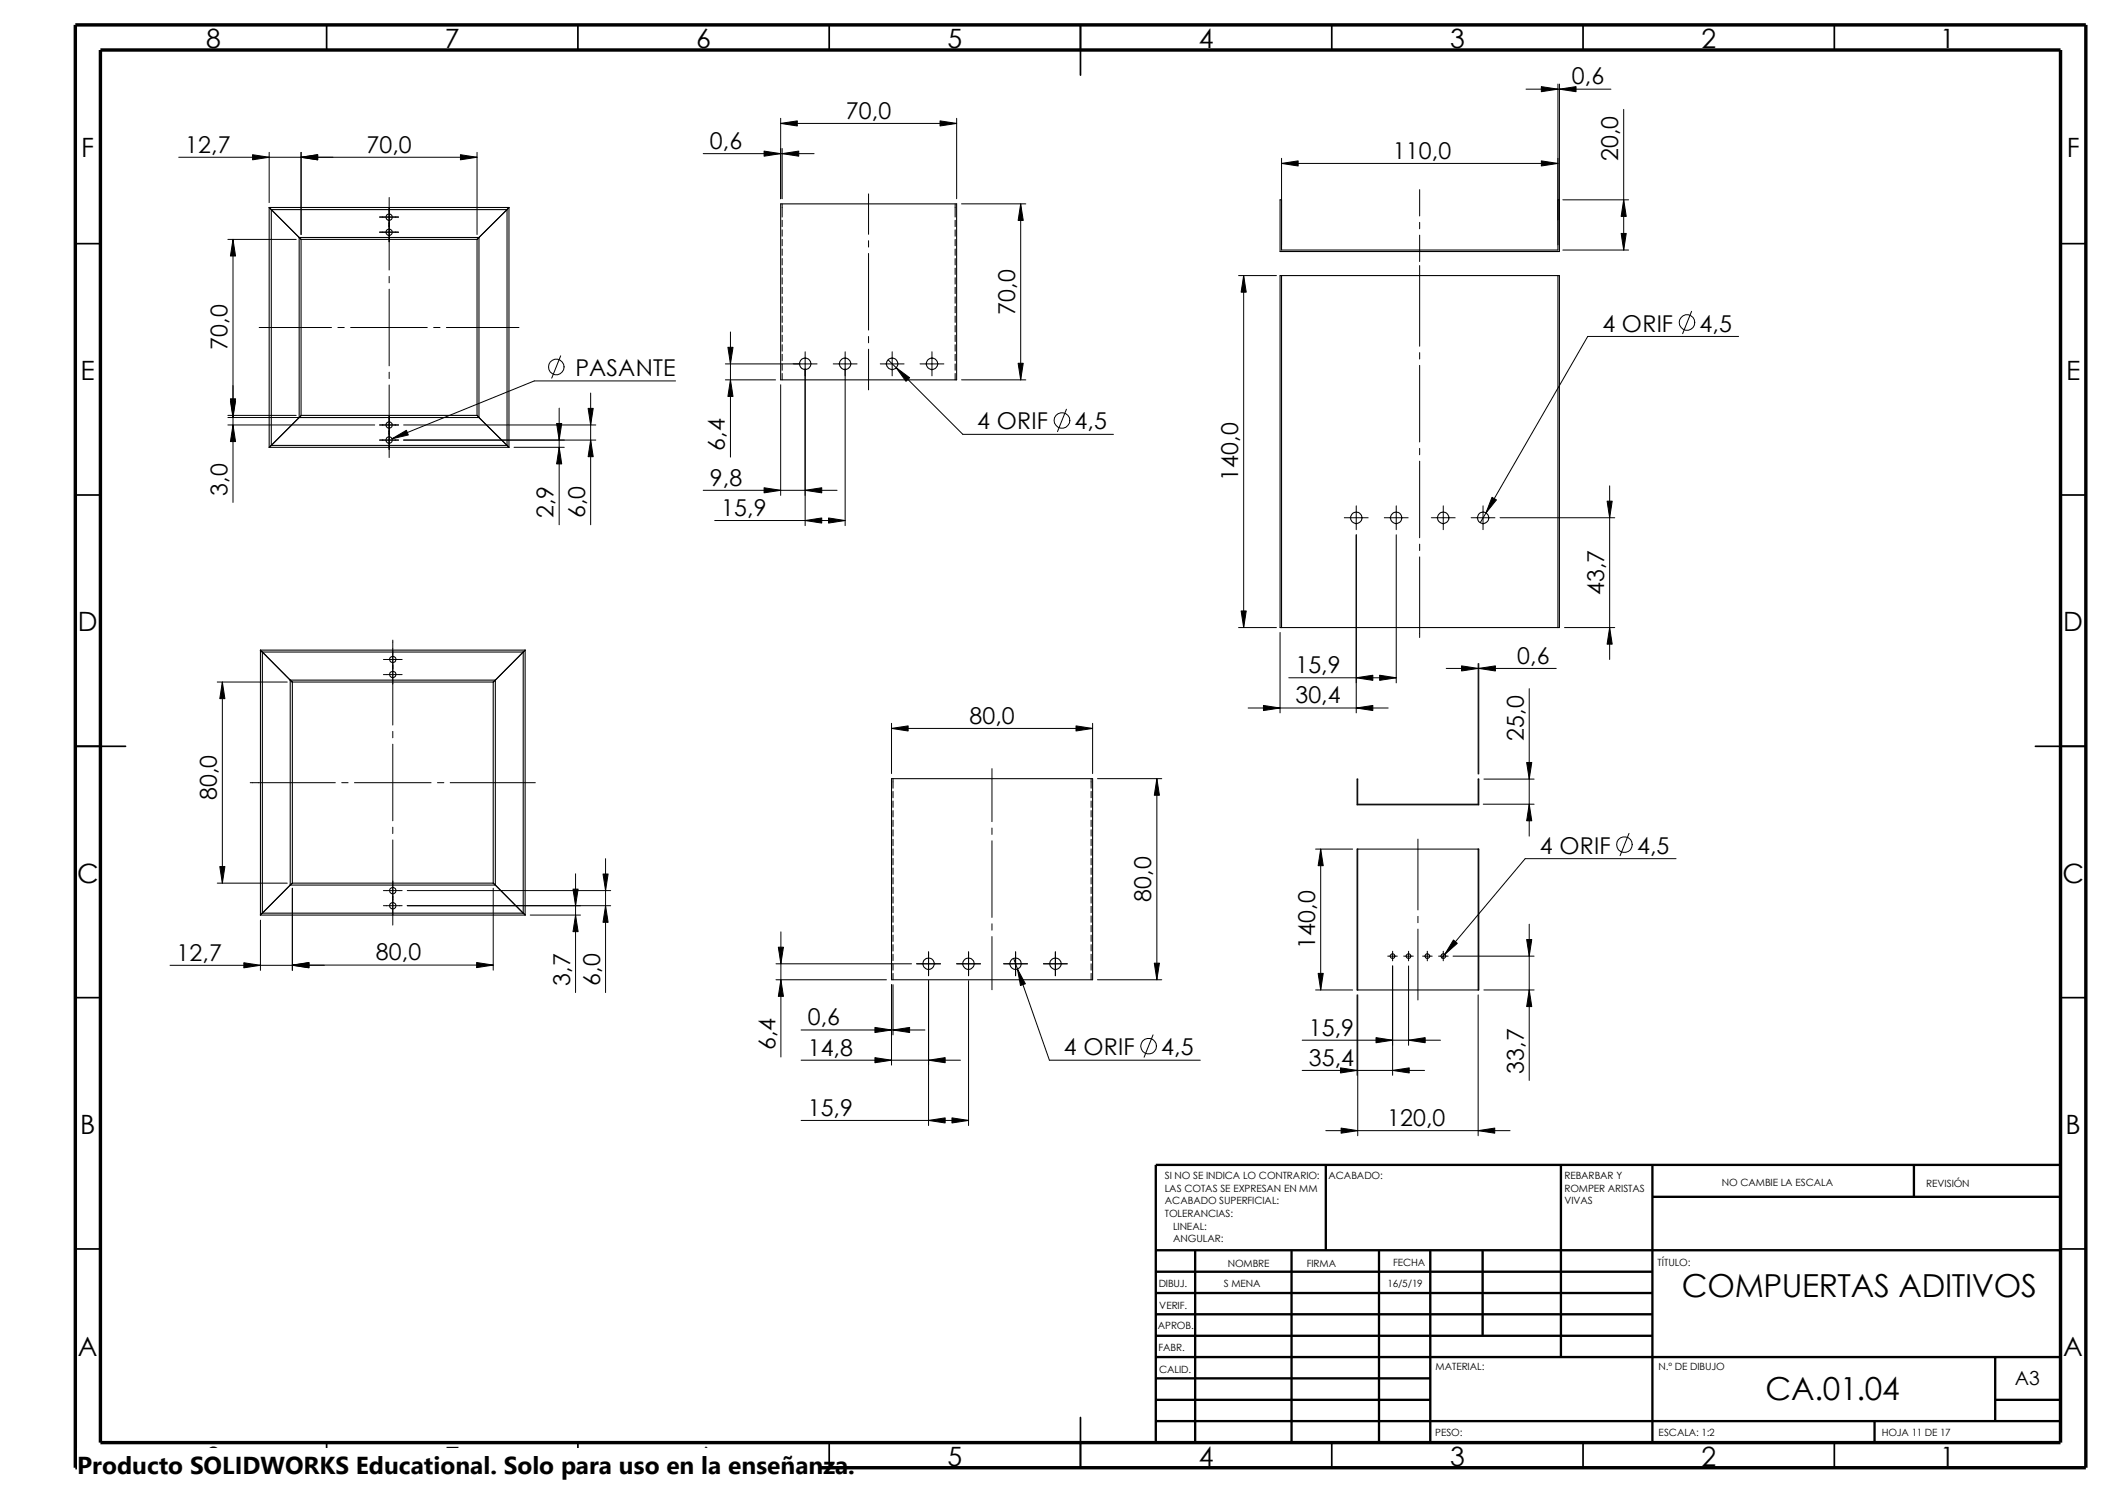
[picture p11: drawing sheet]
<svg xmlns="http://www.w3.org/2000/svg" width="420mm" height="297mm" viewBox="0 0 420 297" stroke-linecap="round" stroke-linejoin="round" font-family="sans-serif">
<g fill="none" stroke="#000" stroke-width=".34">
<path d="M65 5v4.9M115 5v4.9M165 5v4.9M215 5v9.9M265 5v4.9M315 5v4.9M365 5v4.9M15 48.5h5M410 48.5h5M15 98.5h5M410 98.5h5M15 148.5h10"/>
<path d="M405 148.5h10M15 198.5h5M410 198.5h5M15 248.5h5M410 248.5h5M65 287v5M115 287v5M165 287v5M215 282v10M265 287v5M315 287v5M365 287v5"/>
</g>
<g fill="none" stroke="#000" stroke-width=".47">
<path d="M263.8 231.7v17M310.6 231.7v38.3M328.8 238.1h81.2M328.8 231.7v55.3M380.8 231.7v6.4M410 231.7h-180v55.3M230 257.2h98.8M230 253h98.8M230 248.7h180M237.8 248.7v38.3M257 248.7v38.3M274.4 248.7v38.3"/>
<path d="M284.6 248.7v38.3M295 248.7v17M230 265.7h98.8M230 261.5h98.8M230 274.2h54.6M230 270h180M230 278.5h54.6M397 270v12.7M397 278.5h13M230 282.7h180M373 282.7v4.3"/>
</g>
<path d="M15 5h400v287h-400zM20 9.9h390v277.1h-390z" fill="none" stroke="#000" stroke-width=".68" stroke-linecap="butt"/>
<g fill="none" stroke="#000" stroke-width=".21">
<path d="M254.7 39.8h.3v9.9h55v-9.9h.3v10.2h-55.6zM53.6 41.3l.4 .4M53.6 41.3h47.7M53.6 41.3v47.7M54 41.7h46.9M54 41.7l5.5 5.5M54 41.7v46.9M59.5 47.2l.4 .4M59.5 47.2h35.8M59.5 47.2v35.9M59.9 47.6h35M59.9 47.6v35"/>
<path d="M94.9 47.6v35M95.3 47.2l-.4 .4M95.3 47.2v35.9M100.9 41.7v46.9M100.9 41.7l-5.6 5.5M101.3 41.3l-.4 .4M101.3 41.3v47.7M155.3 40.6h35v35h-35zM254.7 54.8h55.6v70h-55.6zM255 54.8v70M310 54.8v70M53.6 89h47.7"/>
<path d="M54 88.6l-.4 .4M54 88.6h46.9M59.5 83.1h35.8M59.5 83.1l-5.5 5.5M59.9 82.6l-.4 .5M59.9 82.6h35M94.9 82.6l.4 .5M95.3 83.1l5.6 5.5M100.9 88.6l.4 .4M51.8 129.3l.4 .4M51.8 129.3h52.7M51.8 129.3v52.7"/>
<path d="M52.2 129.7h51.9M52.2 129.7l5.5 5.6M52.2 129.7v52M57.7 135.3l.5 .4M57.7 135.3h40.9M57.7 135.3v40.8M58.2 135.7h39.9M58.2 135.7v40M98.1 135.7v40M98.6 135.3l-.5 .4M98.6 135.3v40.8M104.1 129.7v52"/>
<path d="M104.1 129.7l-5.5 5.6M104.5 129.3l-.4 .4M104.5 129.3v52.7M177.4 154.9h40v40h-40zM270 155h.1v5h24v-5h.1v5.1h-24.2zM57.7 176.1h40.9M57.7 176.1l-5.5 5.6M58.2 175.7l-.5 .4M58.2 175.7h39.9M98.1 175.7l.5 .4M98.6 176.1l5.5 5.6M270 168.9h24.2v28h-24.2z"/>
<path d="M270.1 168.9v28M294.1 168.9v28M51.8 182h52.7M52.2 181.7l-.4 .3M52.2 181.7h51.9M104.1 181.7l.4 .3"/>
<circle cx="77.4" cy="43.2" r=".62"/>
<circle cx="77.4" cy="46.2" r=".62"/>
<circle cx="160.2" cy="72.4" r="1.13"/>
<circle cx="168.1" cy="72.4" r="1.12"/>
<circle cx="177.5" cy="72.4" r="1.12"/>
<circle cx="185.4" cy="72.4" r="1.13"/>
<circle cx="77.4" cy="87.5" r=".63"/>
<circle cx="77.4" cy="84.6" r=".62"/>
<circle cx="269.8" cy="103" r="1.13"/>
<circle cx="277.8" cy="103" r="1.12"/>
<circle cx="287.1" cy="103" r="1.12"/>
<circle cx="295.1" cy="103" r="1.13"/>
<circle cx="78.1" cy="134.2" r=".63"/>
<circle cx="78.1" cy="131.2" r=".63"/>
<circle cx="78.1" cy="177.2" r=".63"/>
<circle cx="78.1" cy="180.2" r=".63"/>
<circle cx="184.7" cy="191.7" r="1.13"/>
<circle cx="192.7" cy="191.7" r="1.13"/>
<circle cx="202.1" cy="191.7" r="1.13"/>
<circle cx="210" cy="191.7" r="1.13"/>
<circle cx="277" cy="190.2" r=".45"/>
<circle cx="280.2" cy="190.2" r=".45"/>
<circle cx="284" cy="190.2" r=".46"/>
<circle cx="287.2" cy="190.2" r=".46"/>
</g>
<g fill="none" stroke="#000" stroke-width=".2">
<path d="M303.6 17.7h16.9M310 16.7v32M310.3 16.7v27M35.6 31.3h59.3M53.6 30.3v10M59.9 30.3v16.4M77.4 39.3v14.4M94.9 30.3v16.4M139.9 30.6h22.1M155.3 23.5v16M155.3 24.6h35M155.6 29.5v10"/>
<path d="M172.8 38.6v8M190.3 23.5v16M255 32.5h55M255 31.5v17.2M282.4 37.7v5.3M310.9 39.8h13.1M323 21.8v27.9M45.3 47.6h13.6M46.4 47.6v52.3M75.5 46.2h3.8M75.5 43.2h3.8M77.4 55v1.3"/>
<path d="M77.4 57.5v15.3M155.6 40.6v1.2M155.6 41.9v1.3M155.6 43.8v1.3M155.6 45.7v1.3M155.6 47.6v1.3M155.6 49.5v1.3M155.6 51.4v1.3M155.6 53.3v1.3M155.6 55.2v1.3M155.6 57.1v1.3M155.6 59.1v1.2"/>
<path d="M172.8 47.9v1.2M172.8 50.4v15.3M190 40.6v1.2M190 41.9v1.3M190 43.8v1.3M190 45.7v1.3M190 47.6v1.3M190 49.5v1.3M190 51.4v1.3M190 53.3v1.3M190 55.2v1.3M190 57.1v1.3"/>
<path d="M190 59.1v1.2M191.3 40.6h12.8M203.1 40.6v35M246.4 54.8h7.6M247.4 54.8v70M282.4 44.2v1.3M282.4 46.8v5.2M282.4 52.8v16.1M310.9 49.7h13.1M51.6 65.2h14.4M67.2 65.2h1.3M69.8 65.2h15.2"/>
<path d="M77.4 74v1.3M77.4 76.6v14.4M86.3 65.2h1.2M88.8 65.2h14.5M111.5 70.8l-1.7 4.4M117.5 78.2v26.2M134.4 75.8h-28.1l-28.3 11.5M144.3 72.4h18.3M144.3 75.6h10M145.3 66v24.9M155.3 76.5v22.1M155.6 61v1.2"/>
<path d="M155.6 62.9v1.2M155.6 64.8v1.2M155.6 66.7v1.2M155.6 68.6v1.2M155.6 70.5v1.3M155.6 72.4v1.3M155.6 74.3v1.3M160.2 70v34.6M165.8 72.4h4.7M168.1 70v34.6M172.8 66.9v1.3M172.8 69.5v8.1"/>
<path d="M175.1 72.4h4.8M176.7 71.6l14.9 14.8h29.9M177.5 70v4.8M183 72.4h4.8M185.4 70v4.8M190 61v1.2M190 62.9v1.2M190 64.8v1.2M190 66.7v1.2M190 68.6v1.2M190 70.5v1.3M190 72.4v1.3"/>
<path d="M190 74.3v1.3M191.3 75.6h12.8M282.4 70.1v1.3M282.4 72.7v15.2M336.5 61.9l-1.7 4.5M345.9 66.9h-30l-21.4 37.1M45.3 84.5h29.2M45.3 82.6h13.6M45.3 83.1h31.1M75.5 84.5h3.8M75.5 87.5h3.8M80.3 84.5h38.2"/>
<path d="M80.3 87.5h38.2M102.3 89h10M111.3 81.2v23.2M139.9 97.5h26.6M212.2 81.4l-1.8 4.5M282.4 89.2v1.3M282.4 91.7v15.3M320.3 96.6v34.6M142.2 103.5h25.9M267.5 103h4.7M269.8 100.6v4.8M269.8 106.4v35.4"/>
<path d="M275.4 103h4.8M277.8 100.6v4.8M277.8 106.4v29.4M282.4 108.2v1.3M282.4 110.8v16M284.8 103h4.7M287.1 100.6v4.8M292.7 103h4.7M295.1 100.6v4.8M298.4 103h22.9M43.2 135.7h13.9M44.2 135.7v40"/>
<path d="M76.3 131.2h3.7M76.3 134.2h3.7M78.1 127.3v16.9M246.4 124.8h7.6M254.7 125.8v16M256.4 134.8h21.4M287.7 133h21.9M294.1 132v22M294.2 132v22M304.2 137v29.3M311.3 124.8h10M49.8 155.7h16.9"/>
<path d="M68 155.7h1.3M70.5 155.7h15.3M78.1 145.5v1.3M78.1 148v15.3M87 155.7h1.3M89.6 155.7h16.9M177.4 143.9v10M177.4 144.9h40M177.7 154.9v1.9M177.7 157.4v1.3M177.7 159.3v1.3M197.4 152.9v10.5"/>
<path d="M217.1 154.9v1.9M217.1 157.4v1.3M217.1 159.3v1.3M217.4 143.9v10M218.4 154.9h12.7M230.2 154.9v40M248.3 140.8h27.9M295.1 160h10.1M295.2 155h10M43.2 175.7h13.9M58.2 176.7v16.3M76.3 177.2h3.7"/>
<path d="M78.1 164.5v1.3M78.1 167.1v16.9M81 177.2h40.5M98.1 176.7v16.3M114.5 173.8v23.6M120.5 170.8v26.6M177.7 161.2v1.3M177.7 163.2v1.2M177.7 165.1v1.2M177.7 167v1.2M177.7 168.9v1.2M177.7 170.8v1.2"/>
<path d="M177.7 172.7v1.2M177.7 174.6v1.3M177.7 176.5v1.3M177.7 178.4v1.3M197.4 164.7v1.3M197.4 167.3v15.2M217.1 161.2v1.3M217.1 163.2v1.2M217.1 165.1v1.2M217.1 167v1.2M217.1 168.9v1.2M217.1 170.8v1.2"/>
<path d="M217.1 172.7v1.2M217.1 174.6v1.3M217.1 176.5v1.3M217.1 178.4v1.3M261.7 168.9h7.4M262.8 168.9v28M282.1 166.9v14.1M324.1 165.8l-1.8 4.4M333.5 170.8h-30.1l-16.5 19.7M33.8 192h30.7M51.8 183v10M58.2 192h39.9"/>
<path d="M76.3 180.2h3.7M81 180.2h40.5M105.5 182h10M154.4 191.7h27M154.4 194.9h22M155.4 185.4v24.9M177.4 195.9v16M177.7 180.3v1.3M177.7 182.2v1.3M177.7 184.1v1.3M177.7 186v1.3M177.7 187.9v1.3"/>
<path d="M177.7 189.8v1.3M177.7 191.7v1.3M177.7 193.6v1.3M177.7 195.9v10M182.4 191.7h4.7M184.7 189.4v4.7M184.7 195.1v28.8M190.3 191.7h4.8M192.7 189.4v4.7M192.7 195.1v28.8M197.4 183.8v1.2M197.4 186.3v10.6"/>
<path d="M199.7 191.7h4.7M201.7 190.7l7.1 20.2h30M202.1 189.4v4.7M207.6 191.7h4.7M210 189.4v4.7M217.1 180.3v1.3M217.1 182.2v1.3M217.1 184.1v1.3M217.1 186v1.3M217.1 187.9v1.3M217.1 189.8v1.3M217.1 191.7v1.3"/>
<path d="M217.1 193.6v1.3M218.4 194.9h12.7M261.7 196.9h7.4M270 197.9v16M270.1 197.9v28M276.1 190.2h1.9M277.1 189.2v1.9M277.1 192.2v21.7M279.3 190.2h1.9M280.2 189.2v1.9M280.2 192.2v15.7M282.1 182.3v1.3"/>
<path d="M282.1 184.8v14.1M283 190.2h1.9M284 189.2v1.9M286.2 190.2h1.9M287.1 189.2v1.9M289.1 190.2h16.1M294.1 197.9v28M295.2 196.9h10M304.2 183.9v31M159.4 204.9h24.6M159.4 210.9h31.7M229.4 205.9l-1.8 4.4"/>
<path d="M259.1 206.9h27.5M259.1 212.9h24.3M159.4 222.9h33.3M263.8 224.9h36.6"/>
<circle cx="110.7" cy="73" r="1.55"/>
<circle cx="335.6" cy="64.2" r="1.55"/>
<circle cx="211.3" cy="83.7" r="1.56"/>
<circle cx="323.2" cy="168" r="1.56"/>
<circle cx="228.5" cy="208.1" r="1.56"/>
</g>
<g fill="#000" stroke="#000" stroke-width=".2">
<path d="M306.7 17.2l3.3 .5-3.3 .5zM310.3 17.7l3.3-.5v1zM50.2 30.8l3.4 .5-3.4 .5zM59.9 31.3l3.3-.5v1zM91.6 30.8l3.3 .5-3.3 .5zM152 30.1l3.3 .5-3.3 .5zM155.3 24.6l3.3-.6v1.1zM155.6 30.6l3.3-.5v1zM187 24l3.3 .6-3.3 .5zM255 32.5l3.3-.5v1zM306.7 32l3.3 .5-3.3 .5zM323 39.8l.6 3.3h-1.1z"/>
<path d="M46.4 47.6l.5 3.3h-1.1zM203.1 40.6l.5 3.3h-1zM247.4 54.8l.5 3.3h-1zM322.5 46.4h1.1l-.6 3.3zM144.8 69.1h1l-.5 3.3zM145.3 75.6l.5 3.3h-1zM178.3 73.2l2.7 1.9-.7 .8zM202.6 72.3h1l-.5 3.3zM45.8 79.3h1.1l-.5 3.3zM46.4 84.5l.5 3.3h-1.1zM45.8 79.8h1.1l-.5 3.3zM78 87.3l2.9-1.7 .3 .9z"/>
<path d="M111.3 89l.5 3.3h-1.1zM110.7 84.2h1.1l-.5 3.3zM117.5 87.5l.5 3.3h-1zM117 81.2h1l-.5 3.3zM152 97l3.3 .5-3.3 .5zM160.2 97.5l3.3-.5v1zM160.2 103.5l3.3-.5v1.1zM164.8 103l3.3 .5-3.3 .6zM296.8 98.9l.9 .5-2 2.6zM319.7 99.7h1.1l-.5 3.3zM44.2 135.7l.5 3.3h-1zM246.9 121.5h1l-.5 3.3z"/>
<path d="M269.8 134.8l3.3-.5v1zM274.5 134.3l3.3 .5-3.3 .5zM290.8 132.5l3.3 .5-3.3 .5zM294.2 133l3.3-.5v1zM320.3 124.8l.5 3.3h-1.1zM177.4 144.9l3.3-.5v1zM214.1 144.4l3.3 .5-3.3 .5zM230.2 154.9l.5 3.3h-1zM251.4 140.3l3.3 .5-3.3 .6zM269.8 140.8l3.3-.5v1.1zM303.7 151.7h1.1l-.6 3.3zM304.2 160l.6 3.3h-1.1z"/>
<path d="M43.7 172.4h1l-.5 3.3zM120 173.9h1l-.5 3.3zM262.8 168.9l.5 3.3h-1zM48.5 191.5l3.3 .5-3.3 .5zM58.2 192l3.3-.5v1zM94.8 191.5l3.3 .5-3.3 .5zM114 176.9h1l-.5 3.3zM114.5 182l.5 3.3h-1zM120.5 180.2l.5 3.3h-1zM155.4 194.9l.5 3.3h-1zM154.9 188.4h1l-.5 3.3zM202.4 192.8l1.6 2.9-1 .3z"/>
<path d="M229.7 191.6h1l-.5 3.3zM262.3 193.6h1l-.5 3.3zM289.2 187l.7 .7-2.5 2.2zM304.2 196.9l.6 3.3h-1.1zM303.7 186.9h1.1l-.6 3.3zM174.1 204.4l3.3 .5-3.3 .5zM174.1 210.4l3.3 .5-3.3 .5zM177.7 204.9l3.3-.5v1zM184.7 210.9l3.3-.5v1zM266.7 212.4l3.3 .5-3.3 .5zM273.8 206.4l3.3 .5-3.3 .5zM277.1 212.9l3.3-.5v1z"/>
<path d="M280.2 206.9l3.3-.5v1zM184.7 222.9l3.3-.5v1zM189.4 222.4l3.3 .5-3.3 .5zM266.8 224.4l3.3 .5-3.3 .5zM294.1 224.9l3.3-.5v1z"/>
</g>
<path d="M15.4 288h147.9v9h-147.9z" fill="#fff"/>
<g font-size="6.3">
<text x="334.6" y="258">COMPUERTAS ADITIVOS</text>
<text x="351.3" y="278.5">CA.01.04</text>
</g>
<g font-size="5.3">
<text x="41" y="9.6">8</text>
<text x="88.5" y="9.6">7</text>
<text x="138.5" y="9.6">6</text>
<text x="188.5" y="9.6">5</text>
<text x="238.5" y="9.6">4</text>
<text x="288.5" y="9.6">3</text>
<text x="338.5" y="9.6">2</text>
<text x="386" y="9.6">1</text>
<text x="16.2" y="31.3">F</text>
<text x="411.2" y="31.3">F</text>
<text x="16" y="75.6">E</text>
<text x="411.1" y="75.6">E</text>
<text x="15.5" y="125.6">D</text>
<text x="410.5" y="125.6">D</text>
<text x="15.3" y="175.6">C</text>
<text x="410.3" y="175.6">C</text>
<text x="16" y="225.6">B</text>
<text x="411" y="225.6">B</text>
<text x="15.5" y="269.8">A</text>
<text x="410.5" y="269.8">A</text>
<text x="41" y="291.5">8</text>
<text x="88.5" y="291.5">7</text>
<text x="138.5" y="291.5">6</text>
<text x="188.5" y="291.5">5</text>
<text x="238.5" y="291.5">4</text>
<text x="288.5" y="291.5">3</text>
<text x="338.5" y="291.5">2</text>
<text x="386" y="291.5">1</text>
</g>
<text font-size="4.9" x="15.4" y="293.2">Producto SOLIDWORKS Educational. Solo para uso en la enseñanza.</text>
<g font-size="4.6">
<text x="312.8" y="16.8">0,6</text>
<text x="168.3" y="23.6">70,0</text>
<text x="141.2" y="29.6">0,6</text>
<text x="36.9" y="30.4">12,7</text>
<text x="72.9" y="30.4">70,0</text>
<text x="277.1" y="31.6">110,0</text>
<text x="321.9" y="32.1" transform="rotate(-90 321.9 32.1)">20,0</text>
<text x="202" y="62.6" transform="rotate(-90 202 62.6)">70,0</text>
<text x="318.8" y="66">4 ORIF</text>
<text x="338.2" y="66">4,5</text>
<text x="45.3" y="69.6" transform="rotate(-90 45.3 69.6)">70,0</text>
<text x="114.5" y="74.8">PASANTE</text>
<text x="144.2" y="89.6" transform="rotate(-90 144.2 89.6)">6,4</text>
<text x="194.4" y="85.4">4 ORIF</text>
<text x="213.8" y="85.4">4,5</text>
<text x="246.3" y="95.6" transform="rotate(-90 246.3 95.6)">140,0</text>
<text x="45.3" y="98.6" transform="rotate(-90 45.3 98.6)">3,0</text>
<text x="141.2" y="96.6">9,8</text>
<text x="110.2" y="103.1" transform="rotate(-90 110.2 103.1)">2,9</text>
<text x="116.4" y="103.1" transform="rotate(-90 116.4 103.1)">6,0</text>
<text x="143.5" y="102.6">15,9</text>
<text x="319.2" y="118.4" transform="rotate(-90 319.2 118.4)">43,7</text>
<text x="257.7" y="133.9">15,9</text>
<text x="301.9" y="132">0,6</text>
<text x="192.9" y="144">80,0</text>
<text x="257.7" y="139.9">30,4</text>
<text x="303.1" y="147.3" transform="rotate(-90 303.1 147.3)">25,0</text>
<text x="43.1" y="159.2" transform="rotate(-90 43.1 159.2)">80,0</text>
<text x="306.4" y="169.8">4 ORIF</text>
<text x="325.7" y="169.8">4,5</text>
<text x="229.1" y="179.4" transform="rotate(-90 229.1 179.4)">80,0</text>
<text x="35.1" y="191.1">12,7</text>
<text x="74.8" y="191.1">80,0</text>
<text x="261.7" y="188.7" transform="rotate(-90 261.7 188.7)">140,0</text>
<text x="113.4" y="196.1" transform="rotate(-90 113.4 196.1)">3,7</text>
<text x="119.4" y="196.1" transform="rotate(-90 119.4 196.1)">6,0</text>
<text x="160.7" y="204">0,6</text>
<text x="154.3" y="209" transform="rotate(-90 154.3 209)">6,4</text>
<text x="160.7" y="210">14,8</text>
<text x="211.7" y="209.9">4 ORIF</text>
<text x="231" y="209.9">4,5</text>
<text x="260.4" y="206">15,9</text>
<text x="260.4" y="212">35,4</text>
<text x="303.1" y="213.6" transform="rotate(-90 303.1 213.6)">33,7</text>
<text x="160.7" y="222">15,9</text>
<text x="276" y="224">120,0</text>
</g>
<text font-size="3.9" x="400.9" y="275.5">A3</text>
<g font-size="2">
<text x="231.8" y="234.6">SI NO SE INDICA LO CONTRARIO:</text>
<text x="231.8" y="237.1">LAS COTAS SE EXPRESAN EN MM</text>
<text x="231.8" y="239.6">ACABADO SUPERFICIAL:</text>
<text x="264.3" y="234.6">ACABADO:</text>
<text x="311.3" y="239.5">VIVAS</text>
<text x="311.3" y="234.5">REBARBAR Y</text>
<text x="311.3" y="237">ROMPER ARISTAS</text>
<text x="342.6" y="236">NO CAMBIE LA ESCALA</text>
<text x="383.3" y="236.2">REVISIÓN</text>
<text x="231.8" y="242.1">TOLERANCIAS:</text>
<text x="233.4" y="244.6">LINEAL:</text>
<text x="233.4" y="247.1">ANGULAR:</text>
<text x="260" y="252">FIRMA</text>
<text x="277.2" y="251.9">FECHA</text>
<text x="329.8" y="251.9">TÍTULO:</text>
<text x="230.5" y="256.1">DIBUJ.</text>
<text x="243.5" y="256.1">S MENA</text>
<text x="244.3" y="252">NOMBRE</text>
<text x="276.1" y="255.9">16/5/19</text>
<text x="230.7" y="260.4">VERIF.</text>
<text x="230.4" y="264.5">APROB.</text>
<text x="230.5" y="268.8">FABR.</text>
<text x="230.6" y="273.2">CALID.</text>
<text x="285.6" y="272.5">MATERIAL:</text>
<text x="330" y="272.5">N.º DE DIBUJO</text>
<text x="285.6" y="285.6">PESO:</text>
<text x="330" y="285.6">ESCALA: 1:2</text>
<text x="374.4" y="285.6">HOJA 11 DE 17</text>
</g>
</svg>
